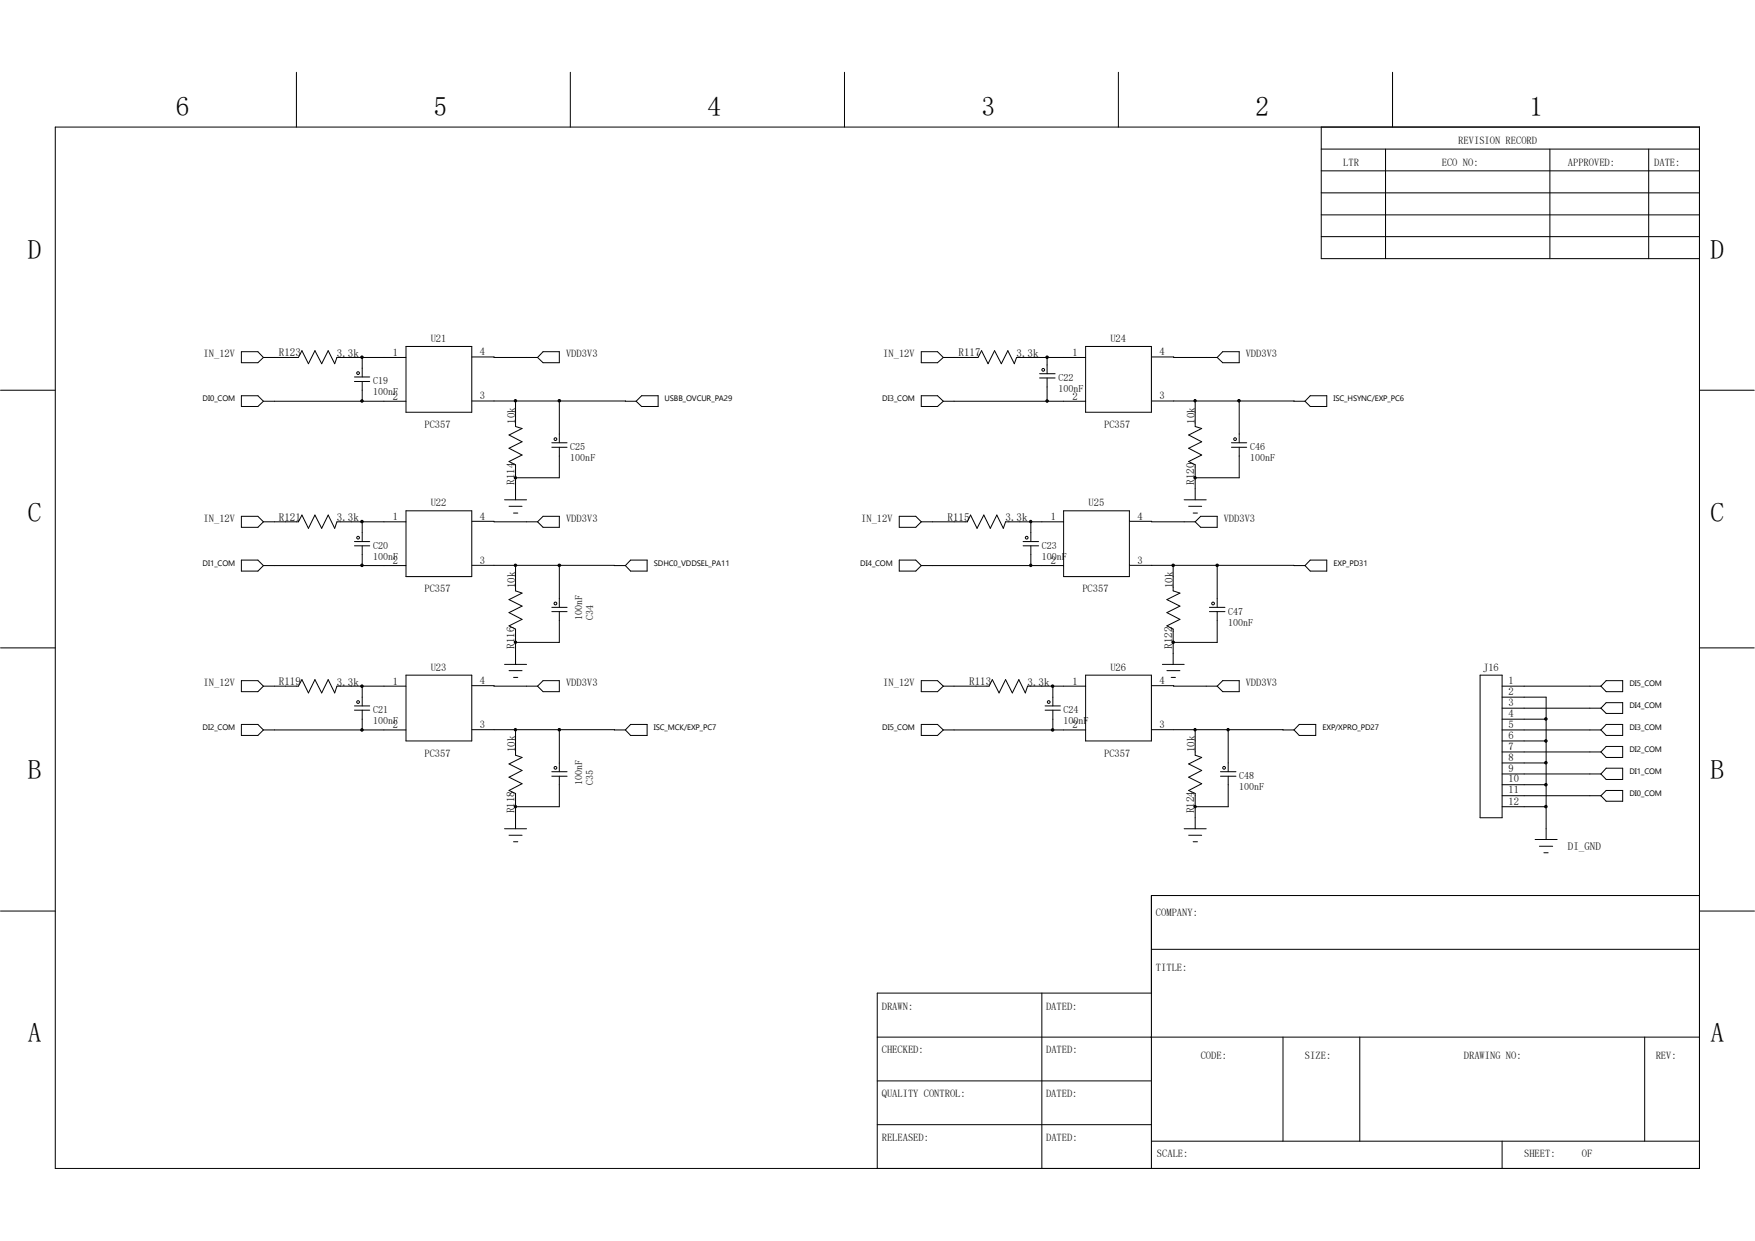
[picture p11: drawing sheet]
<svg xmlns="http://www.w3.org/2000/svg" width="297mm" height="210mm" viewBox="0 0 297 210" stroke-linecap="round" stroke-linejoin="round" font-family="sans-serif">
<g fill="none" stroke="#000" stroke-width=".17">
<path d="M50.2 12.2v9.3M96.5 12.2v9.3M142.9 12.2v9.3M189.3 12.2v9.3M235.7 12.2v9.3M9.4 21.5h278.2v176.2h-278.2zM223.6 25.2h64M223.6 28.9h64M223.6 36.4h64M223.6 21.5v22.3h64M223.6 32.6h64M234.5 25.2v18.6"/>
<path d="M262.3 25.2v18.6M279 25.2v18.6M40.9 59.5h2.7l1 1-1 .9h-2.7zM68.7 58.6h11.1v11.2h-11.1zM91.9 59.5h2.8v1.9h-2.8l-.9-.9zM155.9 59.5h2.8l.9 1-.9 .9h-2.8zM183.7 58.6h11.2v11.2h-11.2zM206.9 59.5h2.8v1.9h-2.8l-.9-.9zM223.6 40h64M.1 66h9.3M40.9 67h2.7l1 .9-1 .9h-2.7zM44.6 60.5h5.9l.6-1.1 1.1 2.2 1.1-2.2 1.1 2.2 1.1-2.2 1.1 2.2 .4-1.1h11.7"/>
<path d="M44.6 67.9h24.1M60 64.6h2.6M60 63.8h2.6M61.3 60.5v3.3M61.3 64.6v3.3M79.9 60.4l11.1 .1M79.9 67.9h27.8M87.2 67.9v4.3l1.1 .3-2.2 1.1 2.2 1.2-2.2 1.1 2.2 1.1-2.2 1.1 1.1 .6v5.9M93.4 75.7h2.6M93.4 74.9h2.6M94.7 67.9v7M94.7 75.7v5.2h-7.5"/>
<path d="M108.6 67h2.8v1.8h-2.8l-.9-.9zM155.9 67h2.8l.9 .9-.9 .9h-2.8zM159.6 60.5h5.9l.6-1.1 1.1 2.2 1.1-2.2 1.2 2.2 1.1-2.2 1.1 2.2 .3-1.1h11.7M159.6 67.9h24.1M175.9 64h2.7M175.9 63.2h2.7M177.2 60.5v2.7M177.2 64v3.9M194.9 60.4l11.1 .1M194.9 67.9h26M202.3 67.9v4.3l1.1 .3-2.2 1.1 2.2 1.2-2.2 1.1 2.2 1.1-2.2 1.1 1.1 .6v5.9M208.4 75.7h2.6"/>
<path d="M208.4 74.9h2.6M209.7 67.9v7M209.7 75.7v5.2h-7.4M221.7 67h2.8v1.8h-2.8l-.8-.9zM287.6 66h9.3M40.9 87.4h2.7l1 .9-1 .9h-2.7zM40.9 94.8h2.7l1 .9-1 .9h-2.7zM44.6 88.3h5.9l.6-1.1 1.1 2.2 1.1-2.2 1.1 2.2 1.1-2.2 1.1 2.2 .4-1.1h11.7M44.6 95.7h24.1M60 92.4h2.6M60 91.7h2.6M61.3 88.3v3.4"/>
<path d="M61.3 92.4v3.3M68.7 86.4h11.1v11.2h-11.1zM79.9 88.2l11.1 .1M79.9 95.7h25.9M85.4 84.6h3.7M86.1 85.7h2.2M86.9 86.8h.7M87.2 80.9h.1M87.2 95.7v4.3l1.1 .4-2.2 1.1 2.2 1.1-2.2 1.1 2.2 1.1-2.2 1.1 1.1 .6v5.9M91.9 87.4h2.8v1.8h-2.8l-.9-.9zM94.7 95.7v7.1M106.7 94.8h2.8v1.8h-2.8l-.9-.9z"/>
<path d="M152.2 94.8h2.8l.9 .9-.9 .9h-2.8zM152.2 87.4h2.8l.9 .9-.9 .9h-2.8zM155.9 88.3h7.8l.6-1.1 1.1 2.2 1.1-2.2 1.1 2.2 1.1-2.2 1.1 2.2 .4-1.1h9.8M155.9 95.7h24.1M173.1 92.4h2.7M173.1 91.7h2.7M174.5 88.3v3.4M174.5 92.4v3.3M180 86.4h11.1v11.2h-11.1zM191.2 88.2l11.1 .1M191.2 95.7h29.7M198.5 95.7v4.3l1.2 .4-2.2 1.1 2.2 1.1-2.2 1.1 2.2 1.1-2.2 1.1 1 .6v5.9"/>
<path d="M200.4 84.6h3.7M201.2 85.7h2.2M201.9 86.8h.7M202.3 80.9h.1M202.3 88.3l.9-.9h2.8v1.8h-2.8zM206 95.7v7.1M221.7 94.8h2.8v1.8h-2.8l-.8-.9zM.1 109.6h9.3M40.9 115.2h2.7l1 .9-1 1h-2.7zM44.6 116.1h5.9l.6-1.1 1.1 2.3 1.1-2.3 1.1 2.3 1.1-2.3 1.1 2.3 .4-1.2h11.7M60 119.5h2.6M61.3 116.1v3.4"/>
<path d="M68.7 114.3h11.1v11.1h-11.1zM79.9 116l11.1 .1M85.4 112.4h3.7M86.1 113.5h2.2M86.9 114.6h.7M87.2 108.7h.1M91.9 115.2h2.8v1.9h-2.8l-.9-1zM93.4 103.5h2.6M93.4 102.8h2.6M94.7 103.5v5.2h-7.5M155.9 115.2h2.8l.9 .9-.9 1h-2.8zM159.6 116.1h7.8l.5-1.1 1.2 2.3 1.1-2.3 1.1 2.3 1.1-2.3 1.1 2.3 .4-1.2h9.8"/>
<path d="M176.9 119.5h2.6M178.2 116.1v3.4M183.7 114.3h11.2v11.1h-11.2zM194.9 116l11.1 .1M196.7 112.4h3.7M197.5 113.5h2.2M198.2 114.6h.7M198.5 108.7h.1M204.7 103.5h2.6M204.7 102.8h2.6M206 116.1l.9-.9h2.8v1.9h-2.8zM206 103.5v5.2h-7.5"/>
<path d="M250.5 114.3h3.7v24.1h-3.7zM254.2 116.1h16.7M254.2 118h7.5v24.1M254.2 119.8h16.7M271.8 115.2h2.8v1.9h-2.8l-.9-1zM271.8 118.9h2.8v1.8h-2.8l-.9-.9zM287.6 109.6h9.3M40.9 122.6h2.7l1 .9-1 1h-2.7zM44.6 123.5h24.1M60 120.2h2.6M61.3 120.2v3.3M79.9 123.5h25.9"/>
<path d="M87.2 136.5h.1M87.2 123.5v4.3l1.1 .4-2.2 1.1 2.2 1.1-2.2 1.1 2.2 1.1-2.2 1.2 1.1 .5v6M93.4 131.4h2.6M93.4 130.6h2.6M94.7 131.4v5.1h-7.5M94.7 123.5v7.1M106.7 122.6h2.8v1.9h-2.8l-.9-1zM155.9 122.6h2.8l.9 .9-.9 1h-2.8zM159.6 123.5h24.1M176.9 120.2h2.6M178.2 120.2v3.3M194.9 123.5h24.1"/>
<path d="M202.3 136.5h.1M202.3 123.5v4.3l1.1 .4-2.2 1.1 2.2 1.1-2.2 1.1 2.2 1.1-2.2 1.2 1.1 .5v6M206.5 131.4h2.7M206.5 130.6h2.7M207.9 131.4v5.1h-5.6M207.9 123.5v7.1M219.9 122.6h2.8v1.9h-2.8l-.9-1zM254.2 125.4h7.5M254.2 123.5h16.7M254.2 121.7h7.5M254.2 127.3h16.7M254.2 129.1h7.5"/>
<path d="M254.2 131h16.7M254.2 132.8h7.5M254.2 134.7h16.7M254.2 136.5h7.5M270.9 134.7l.9-.9h2.8v1.8h-2.8zM271.8 122.6h2.8v1.9h-2.8l-.9-1zM271.8 126.3h2.8v1.9h-2.8l-.9-.9zM271.8 130h2.8v1.9h-2.8l-.9-.9zM.1 154.2h9.3M85.4 140.3h3.7M86.1 141.4h2.2M86.9 142.5h.7"/>
<path d="M200.4 140.3h3.7M201.2 141.4h2.2M201.9 142.5h.7M259.8 142.1h3.7M260.5 143.2h2.3M261.3 144.3h.7M287.6 151.6h-92.7v46.1M287.7 154.2h9.2M148.5 175.5h139.1M176.3 168.1v29.6M194.9 160.7h92.7M194.9 168.1h-46.4v29.6"/>
<path d="M217.1 175.5v17.6M230.1 175.5v17.6M278.3 175.5v17.6M148.5 182.9h46.4M148.5 190.3h46.4M194.9 193.1h92.7M254.2 193.1v4.6"/>
<circle cx="60.6" cy="63.1" r=".23"/>
<circle cx="94" cy="74.3" r=".23"/>
<circle cx="176.6" cy="62.6" r=".23"/>
<circle cx="209" cy="74.3" r=".23"/>
<circle cx="60.6" cy="91" r=".23"/>
<circle cx="173.8" cy="91" r=".23"/>
<circle cx="60.6" cy="118.8" r=".23"/>
<circle cx="94" cy="102.1" r=".23"/>
<circle cx="177.5" cy="118.8" r=".23"/>
<circle cx="205.3" cy="102.1" r=".23"/>
<circle cx="94" cy="129.9" r=".23"/>
<circle cx="207.2" cy="129.9" r=".23"/>
</g>
<g fill="#000" stroke="#000" stroke-width=".17">
<circle cx="61.3" cy="60.5" r=".21"/>
<circle cx="61.3" cy="67.9" r=".21"/>
<circle cx="87.2" cy="67.8" r=".2"/>
<circle cx="94.7" cy="67.8" r=".21"/>
<circle cx="177.2" cy="67.9" r=".21"/>
<circle cx="177.2" cy="60.5" r=".21"/>
<circle cx="202.2" cy="67.8" r=".2"/>
<circle cx="209.7" cy="67.8" r=".21"/>
<circle cx="61.3" cy="95.7" r=".21"/>
<circle cx="61.3" cy="88.3" r=".21"/>
<circle cx="87.2" cy="80.8" r=".2"/>
<circle cx="87.2" cy="95.7" r=".2"/>
<circle cx="94.7" cy="95.7" r=".21"/>
<circle cx="174.4" cy="95.7" r=".2"/>
<circle cx="174.4" cy="88.3" r=".2"/>
<circle cx="198.5" cy="95.7" r=".21"/>
<circle cx="202.2" cy="80.8" r=".2"/>
<circle cx="206" cy="95.7" r=".21"/>
<circle cx="61.3" cy="116.1" r=".21"/>
<circle cx="87.2" cy="108.7" r=".2"/>
<circle cx="178.1" cy="116.1" r=".21"/>
<circle cx="198.5" cy="108.7" r=".21"/>
<circle cx="61.3" cy="123.5" r=".21"/>
<circle cx="87.2" cy="123.5" r=".2"/>
<circle cx="87.2" cy="136.5" r=".2"/>
<circle cx="94.7" cy="123.5" r=".21"/>
<circle cx="178.1" cy="123.5" r=".21"/>
<circle cx="202.2" cy="136.5" r=".2"/>
<circle cx="202.2" cy="123.5" r=".2"/>
<circle cx="207.8" cy="123.5" r=".2"/>
<circle cx="261.6" cy="129.1" r=".21"/>
<circle cx="261.6" cy="136.5" r=".21"/>
<circle cx="261.6" cy="125.4" r=".21"/>
<circle cx="261.6" cy="132.8" r=".21"/>
<circle cx="261.6" cy="121.7" r=".21"/>
</g>
<g font-size="4.6">
<text x="29.8" y="19.6">6</text>
<text x="73.4" y="19.6">5</text>
<text x="119.7" y="19.6">4</text>
<text x="166.1" y="19.6">3</text>
<text x="212.5" y="19.6">2</text>
<text x="258.9" y="19.6">1</text>
<text x="4.7" y="43.8">D</text>
<text x="289.5" y="43.8">D</text>
<text x="4.7" y="88.3">C</text>
<text x="289.5" y="88.3">C</text>
<text x="4.7" y="131.9">B</text>
<text x="289.5" y="131.9">B</text>
<text x="4.7" y="176.4">A</text>
<text x="289.5" y="176.4">A</text>
</g>
<g font-size="1.9">
<text x="47.2" y="60.3">R123</text>
<text x="57" y="60.4">3.3k</text>
<text x="162.2" y="60.3">R117</text>
<text x="172" y="60.4">3.3k</text>
<text x="87.2" y="71.7" transform="rotate(-90 87.2 71.7)">10k</text>
<text x="202.2" y="71.7" transform="rotate(-90 202.2 71.7)">10k</text>
<text x="87.1" y="82" transform="rotate(-90 87.1 82)">R114</text>
<text x="202.1" y="82" transform="rotate(-90 202.1 82)">R120</text>
<text x="47.2" y="88.1">R121</text>
<text x="57" y="88.2">3.3k</text>
<text x="160.4" y="88.1">R115</text>
<text x="170.2" y="88.2">3.3k</text>
<text x="87.2" y="99.5" transform="rotate(-90 87.2 99.5)">10k</text>
<text x="198.5" y="99.5" transform="rotate(-90 198.5 99.5)">10k</text>
<text x="87.1" y="109.8" transform="rotate(-90 87.1 109.8)">R116</text>
<text x="198.4" y="109.8" transform="rotate(-90 198.4 109.8)">R122</text>
<text x="47.2" y="115.9">R119</text>
<text x="57" y="116.1">3.3k</text>
<text x="164" y="115.9">R113</text>
<text x="173.9" y="116.1">3.3k</text>
<text x="87.2" y="127.3" transform="rotate(-90 87.2 127.3)">10k</text>
<text x="202.2" y="127.3" transform="rotate(-90 202.2 127.3)">10k</text>
<text x="87.1" y="137.7" transform="rotate(-90 87.1 137.7)">R118</text>
<text x="202.1" y="137.7" transform="rotate(-90 202.1 137.7)">R124</text>
<text x="265.3" y="143.8">DI_GND</text>
</g>
<g font-size="1.8">
<text x="227.3" y="28">LTR</text>
<text x="244" y="28">ECO NO:</text>
<text x="246.8" y="24.3">REVISION RECORD</text>
<text x="265.3" y="28">APPROVED:</text>
<text x="280" y="28">DATE:</text>
<text x="72.9" y="57.9">U21</text>
<text x="187.9" y="57.9">U24</text>
<text x="34.5" y="60.5">IN_12V</text>
<text x="66.5" y="60.2">1</text>
<text x="81.2" y="60.2">4</text>
<text x="95.8" y="60.5">VDD3V3</text>
<text x="149.5" y="60.5">IN_12V</text>
<text x="181.5" y="60.2">1</text>
<text x="196.2" y="60.2">4</text>
<text x="210.8" y="60.5">VDD3V3</text>
<text x="66.5" y="67.6">2</text>
<text x="81.2" y="67.6">3</text>
<text x="181.5" y="67.6">2</text>
<text x="196.2" y="67.6">3</text>
<text x="71.8" y="72.4">PC357</text>
<text x="186.9" y="72.4">PC357</text>
<text x="34.5" y="88.3">IN_12V</text>
<text x="66.5" y="88.1">1</text>
<text x="72.9" y="85.7">U22</text>
<text x="81.2" y="88">4</text>
<text x="95.8" y="88.3">VDD3V3</text>
<text x="145.8" y="88.3">IN_12V</text>
<text x="177.8" y="88.1">1</text>
<text x="184.2" y="85.7">U25</text>
<text x="192.5" y="88">4</text>
<text x="207.1" y="88.3">VDD3V3</text>
<text x="66.5" y="95.5">2</text>
<text x="81.2" y="95.4">3</text>
<text x="177.8" y="95.5">2</text>
<text x="192.5" y="95.4">3</text>
<text x="71.8" y="100.2">PC357</text>
<text x="183.2" y="100.2">PC357</text>
<text x="72.9" y="113.5">U23</text>
<text x="187.9" y="113.5">U26</text>
<text x="251" y="113.5">J16</text>
<text x="34.5" y="116.1">IN_12V</text>
<text x="66.5" y="115.9">1</text>
<text x="81.2" y="115.8">4</text>
<text x="95.8" y="116.1">VDD3V3</text>
<text x="149.5" y="116.1">IN_12V</text>
<text x="181.5" y="115.9">1</text>
<text x="196.2" y="115.8">4</text>
<text x="210.8" y="116.1">VDD3V3</text>
<text x="255.3" y="115.7">1</text>
<text x="255.3" y="117.6">2</text>
<text x="255.3" y="119.5">3</text>
<text x="66.5" y="123.3">2</text>
<text x="81.2" y="123.2">3</text>
<text x="181.5" y="123.3">2</text>
<text x="196.2" y="123.2">3</text>
<text x="255.3" y="121.3">4</text>
<text x="255.3" y="123.1">5</text>
<text x="255.3" y="125">6</text>
<text x="71.8" y="128.1">PC357</text>
<text x="186.9" y="128.1">PC357</text>
<text x="255.3" y="126.9">7</text>
<text x="255.3" y="128.7">8</text>
<text x="255.3" y="130.6">9</text>
<text x="255.3" y="132.4">10</text>
<text x="255.3" y="134.3">11</text>
<text x="255.3" y="136.2">12</text>
<text x="195.6" y="155.1">COMPANY:</text>
<text x="195.6" y="164.4">TITLE:</text>
<text x="149.2" y="170.9">DRAWN:</text>
<text x="177" y="170.9">DATED:</text>
<text x="149.2" y="178.3">CHECKED:</text>
<text x="177" y="178.3">DATED:</text>
<text x="203.2" y="179.2">CODE:</text>
<text x="220.9" y="179.2">SIZE:</text>
<text x="247.7" y="179.2">DRAWING NO:</text>
<text x="280.2" y="179.2">REV:</text>
<text x="149.2" y="185.7">QUALITY CONTROL:</text>
<text x="177" y="185.7">DATED:</text>
<text x="149.2" y="193.1">RELEASED:</text>
<text x="177" y="193.1">DATED:</text>
<text x="195.8" y="195.9">SCALE:</text>
<text x="257.9" y="195.9">SHEET:</text>
<text x="267.7" y="195.9">OF</text>
</g>
<g font-size="1.7">
<text x="63.2" y="65.1">C19</text>
<text x="179.1" y="64.5">C22</text>
<text x="63.2" y="66.9">100nF</text>
<text x="179.1" y="66.4">100nF</text>
<text x="96.5" y="76.2">C25</text>
<text x="211.6" y="76.2">C46</text>
<text x="96.5" y="78.1">100nF</text>
<text x="211.6" y="78.1">100nF</text>
<text x="63.2" y="92.9">C20</text>
<text x="63.2" y="94.7">100nF</text>
<text x="176.3" y="92.9">C23</text>
<text x="176.3" y="94.7">100nF</text>
<text x="98.5" y="105" transform="rotate(-90 98.5 105)">100nF</text>
<text x="100.4" y="105" transform="rotate(-90 100.4 105)">C34</text>
<text x="207.9" y="104">C47</text>
<text x="207.9" y="105.9">100nF</text>
<text x="63.2" y="120.7">C21</text>
<text x="63.2" y="122.6">100nF</text>
<text x="180" y="120.7">C24</text>
<text x="180" y="122.6">100nF</text>
<text x="209.7" y="131.8">C48</text>
<text x="98.5" y="132.8" transform="rotate(-90 98.5 132.8)">100nF</text>
<text x="100.4" y="132.8" transform="rotate(-90 100.4 132.8)">C35</text>
<text x="209.7" y="133.7">100nF</text>
</g>
<g font-size="1.3">
<text x="34.3" y="67.9">DI0_COM</text>
<text x="112.5" y="67.9">USBB_OVCUR_PA29</text>
<text x="149.3" y="67.9">DI3_COM</text>
<text x="225.7" y="67.9">ISC_HSYNC/EXP_PC6</text>
<text x="34.3" y="95.7">DI1_COM</text>
<text x="110.7" y="95.7">SDHC0_VDDSEL_PA11</text>
<text x="145.6" y="95.7">DI4_COM</text>
<text x="225.7" y="95.7">EXP_PD31</text>
<text x="275.8" y="116.1">DI5_COM</text>
<text x="275.8" y="119.8">DI4_COM</text>
<text x="34.3" y="123.5">DI2_COM</text>
<text x="110.7" y="123.5">ISC_MCK/EXP_PC7</text>
<text x="149.3" y="123.5">DI5_COM</text>
<text x="223.8" y="123.5">EXP/XPRO_PD27</text>
<text x="275.8" y="123.5">DI3_COM</text>
<text x="275.8" y="127.3">DI2_COM</text>
<text x="275.8" y="131">DI1_COM</text>
<text x="275.8" y="134.7">DI0_COM</text>
</g>
</svg>
